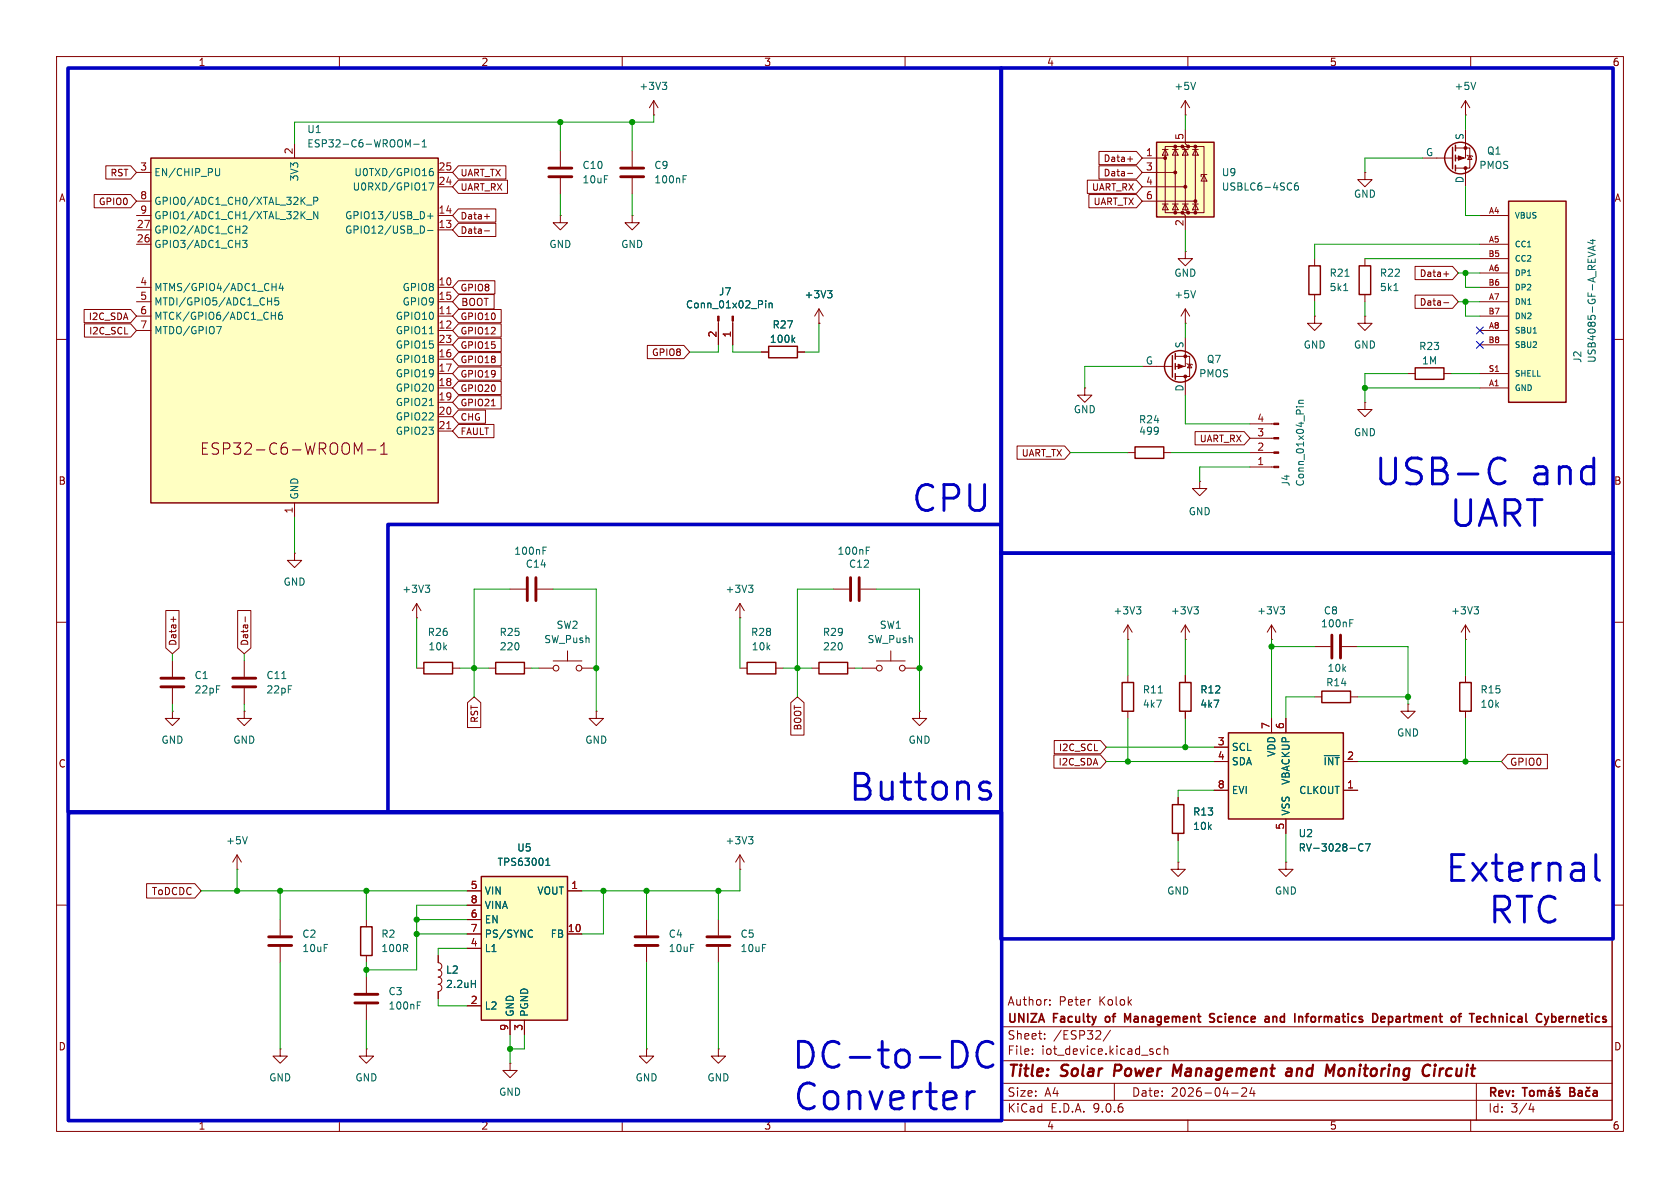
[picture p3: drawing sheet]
<svg xmlns="http://www.w3.org/2000/svg" width="297mm" height="210mm" viewBox="0 0 297 210" stroke-linecap="round" stroke-linejoin="round" font-family="sans-serif">
<g fill="none" stroke="#840000" stroke-width=".18">
<path d="M10 10h277v190h-277zM12 12h273v186h-273zM60 10v2M110 10v2M160 10v2M210 10v2M260 10v2M209.5 44.5v1.2h1.3l-1.3 1.3-1.2-1.3h1.2M209.5 44.5h.1M10 60h2M285 60h2M10 110h2"/>
<path d="M152.4 118.1h2.5M154.9 116.8h5.1M157.5 115.1v1.7M160 118.1h2.6M199.4 113h.1M199.4 110.5l-.8 1.3M199.4 110.5l.8 1.3M199.4 110.5v2.5M199.4 119.4v1.3M209.5 113h.1M209.5 110.5l-.7 1.3M209.5 110.5l.8 1.3"/>
<path d="M209.5 110.5v2.5M209.5 119.4v1.3M224.8 113h.1M224.8 110.5l-.8 1.3M224.8 110.5l.8 1.3M224.8 110.5v2.5M285 110h2M162.6 125.7v1.3h1.2l-1.2 1.3-1.3-1.3h1.3M162.6 125.7h.1M199.4 125.7v1.3M209.5 125.7v1.3M208.3 141v1.2"/>
<path d="M208.3 147.3v1.3M10 160h2M177 166h108v32h-108zM185.6 177.6v.1M185.6 176.8v.1M285 160h2M60 198v2M110 198v2M160 198v2M177 194.5h108M177 191.5h108M177 187.5h108"/>
<path d="M177 181.5h108M182.5 186.3v.1M182.5 185.5v.1M184.7 183.6v.1M184.7 182.8v.1M196.3 182.1l-1.3 2M197 191.5v3M205.2 185.5l-.5-.1-.2 .3v.4l.1 .2h.6M205.8 185.5l.2-.1 .4 .1 .1 .9M205.8 184.9v1.5M210 198v2M217.7 193.2h1.2"/>
<path d="M220.3 192.4v.5l-.8 .9h.9M221.3 192.2l-.3 1.1h.9M221.7 192.8v1M260 198v2M261 191.5v6.5M270.7 195l-.4 1.1h.9M271 195.6v1"/>
<circle cx="155.4" cy="118.1" r=".51"/>
<circle cx="159.5" cy="118.1" r=".51"/>
</g>
<g fill="none" stroke="#840000" stroke-width=".3">
<path d="M195.5 179.8v.7M199.8 179.2l-.5 1.1-.5-1.1v1.5M214.7 179.3l-.6-.1-.2 .1v.5l.7 .2 .1 .4-.3 .3-.6-.1M224.3 179.8v.9M225.1 179.7v1M225.5 179.7l-.4 .1M230.8 179.7h.5M231.3 179.2l-.3 .2v1.3M245.5 179.7v1.5M245.9 179.7l-.4 .1M259.8 179.2h.8M260.2 179.2v1.5"/>
<path d="M263.7 179.2v1.5M264.3 179.8l-.4-.1-.2 .1M275 179.8v.7M224.3 180.6l-.1 .1M224.3 180l-.1 .1M244.1 180.2l.7-.2v-.2l-.5-.1-.2 .2 .1 .7h.6M245.5 180.6l.4 .1M269.1 192.3h.9M269.6 192.3v1.5M270.6 192.9l.3-.1 .3 .3v.4l-.3 .3-.3-.1-.2-.2v-.4zM271.8 192.9l.5-.1 .2 .2M271.8 192.8v1"/>
<path d="M272.5 193l.2-.2 .4 .1v.9M272.5 193v.8M273.8 192.9h.6l.1 .9M274.3 192.2l-.2 .2M274.5 193.1l-.5 .1a.29 .29 0 0 0-.2 .3 .29 .29 0 0 0 .2 .3l.5-.1M275.1 192.2l.3 .2 .3-.2M275.6 180.2l.7-.2v-.2l-.5-.1-.2 .2 .1 .7h.6M275.7 192.9l-.4-.1-.2 .2 .1 .2 .5 .2v.3h-.6M277.6 192.3h.5l.2 .1v.3l-.2 .3a.4 .4 0 0 1 .3 .4 .4 .4 0 0 1-.3 .4h-.5zM277.6 193h.5M279.1 192.9h.5l.1 .9M279.7 193.1l-.5 .1a.29 .29 0 0 0-.2 .3 .29 .29 0 0 0 .2 .3l.5-.1"/>
<path d="M280.5 192.2l.3 .2 .3-.2M281.1 192.9l-.5-.1-.3 .3v.4l.2 .2h.6M281.7 192.9h.6v.9M282.3 193.1l-.5 .1a.29 .29 0 0 0-.2 .3 .29 .29 0 0 0 .2 .3l.5-.1"/>
</g>
<path d="M197.2 188.2l-.3 2M208.9 188.2l-.9 1.4-.4-1.4-.3 2M227.6 189l.2-.1 .5 .1v1.2M228.4 189.4h-.7a.4 .4 0 0 0-.4 .4 .4 .4 0 0 0 .3 .4l.7-.1M236.9 189l-.2 .3-.1 .5 .3 .4M253.7 188.9l-.2 1.3M253.7 188.2v.2M253.7 188.2l-.1 .1 .1 .1M253.7 188.2l.1 .1-.1 .1M254.6 188.9l-.2 1.3M255 188.9l-.4 .4" fill="none" stroke="#840000" stroke-width=".4"/>
<path d="M200.9 107.3h.8l-.4 .4M201.4 107.7l.3 .3v.3l-.3 .2M211.1 107.3h.7l-.4 .4M211.6 107.7l.2 .3v.3l-.2 .2M226.3 107.3h.8l-.4 .4M226.8 107.7l.3 .3v.3l-.3 .2M204.8 122.5h.7" fill="none" stroke="#006464" stroke-width=".18"/>
<path d="M198.4 120.7h2v5h-2zM208.5 120.7h2.1v5h-2.1zM207.3 142.2h2v5.1h-2z" fill="none" stroke="#840000" stroke-width=".25"/>
<path d="M204.5 25.1h10.1v13.3h-10.1z" fill="#ffffc2"/>
<g fill="#840000" stroke="#840000" stroke-width=".18">
<path d="M225.2 82.4h.9v.3h-.9z"/>
<path d="M225.2 79.9h.9v.2h-.9z"/>
<path d="M225.2 77.3h.9v.3h-.9z"/>
<path d="M225.2 74.8h.9v.3h-.9z"/>
<circle cx="206" cy="27.9" r=".25"/>
<circle cx="207.8" cy="25.9" r=".25"/>
<circle cx="207.8" cy="30.5" r=".25"/>
<circle cx="207.8" cy="37.6" r=".25"/>
<circle cx="209" cy="25.9" r=".25"/>
<circle cx="209" cy="37.6" r=".25"/>
<circle cx="209.5" cy="33" r=".25"/>
<circle cx="210.1" cy="25.9" r=".25"/>
<circle cx="210.1" cy="37.6" r=".25"/>
<circle cx="211.3" cy="25.9" r=".25"/>
<circle cx="211.3" cy="35.6" r=".25"/>
<circle cx="211.3" cy="37.6" r=".25"/>
</g>
<g fill="none" stroke="#840000" stroke-width=".18">
<path d="M209.5 17.8v2.5M209.5 17.8l-.7 1.3M209.5 17.8l.8 1.3M259.1 17.8l-.8 1.3M259.1 17.8l.7 1.3M259.1 17.8v2.5M201.9 27.9h4.1M201.9 30.5h5.9M201.9 33h7.6M201.9 35.6h9.4M205.5 36.1h1M205.5 26.4h1"/>
<path d="M206 26.4l.5 1h-1zM206 36.1l.5 1h-1zM207.3 36.1h1M207.3 26.4h1M207.8 26.4l.5 1h-1zM207.8 36.1l.5 1h-1zM207.8 25.9h-1.8v11.7h1.8M209 25.9h2.3v11.7h-1.2M209 25.9h-1.2v11.7h1.2l.5 .5v2.5M209 25.9l.5 .5v10.7l.6 .5M209 36.1h1.1M209 26.4h1.1"/>
<path d="M209 37.6h1.1M209.5 26.4l.6 1h-1.1zM209.5 36.1l.6 1h-1.1zM209.5 20.3h.1M209.5 22.9v2.5l.6 .5M210.8 36.1h1M210.8 26.4h1M211.3 36.1l.5 1h-1zM211.3 25.9h1.6v11.7h-1.6M211.3 26.4l.5 1h-1zM212.9 31l.5 1h-1.1zM213.4 30.9h-1.1v.3"/>
<path d="M259.1 20.3h.1M191.8 68.6v1.3h1.2l-1.2 1.2-1.3-1.2h1.3M191.8 68.6h.1M221 77.5h4.2M221 74.9h4.2M199.4 80h1.3M205.7 80h1.3M212.1 85.1v1.3h1.3l-1.3 1.2-1.3-1.2h1.3M212.1 85.1h.1M221 80h4.2M221 82.6h4.2M41.9 153.7h.1"/>
<path d="M41.9 151.1l-.8 1.3M41.9 151.1l.8 1.3M41.9 151.1v2.6M49.5 162.6v2.8M49.5 167.4v2.8M64.8 162.6v1.2M64.8 168.9v1.3M64.8 172.7v2.8M64.8 177.5v2.8M77.5 168.9v1.3a.64 .64 0 0 1 .6 .6 .64 .64 0 0 1-.6 .7 .64 .64 0 0 1 .6 .6 .64 .64 0 0 1-.6 .6 .64 .64 0 0 1 .6 .7 .64 .64 0 0 1-.6 .6 .64 .64 0 0 1 .6 .6 .64 .64 0 0 1-.6 .7M77.5 175.3v1.2M127 162.6v2.8"/>
<path d="M127 167.4v2.8M49.5 185.4v1.3h1.3l-1.3 1.3-1.2-1.3h1.2M49.5 185.4h.1M64.8 185.4v1.3h1.2l-1.2 1.3-1.3-1.3h1.3M64.8 185.4h.1M90.2 188v1.2h1.2l-1.2 1.3-1.3-1.3h1.3M90.2 188h.1M114.3 185.4v1.3h1.3l-1.3 1.3-1.3-1.3h1.3M114.3 185.4h.1M127 185.4v1.3h1.3l-1.3 1.3-1.3-1.3h1.3M127 185.4h.1"/>
</g>
<path d="M204.5 25.1h10.1v13.3h-10.1zM200.7 79h5v2h-5zM63.8 163.8h2v5.1h-2z" fill="none" stroke="#840000" stroke-width=".25"/>
<path d="M211.4 14.5l-.5 1.3M260.9 14.5l-.4 1.3M229.4 32.3l-.3 .1a.86 .86 0 0 0 0 1.2l.4-.1 .1-.4-.3-.3-.3 .1-.2 .2M229.2 71.9h.1M229.6 71.9h.8M229.6 71.3h.8M230.4 70.8h-.7l-.1 .3 .1 .2M43.7 147.9l-.4 1.3M73.8 177.7h.4M73.8 177.1h.6M83.3 173.9h.8M84.1 173.3v1.3" fill="none" stroke="#006464" stroke-width=".18"/>
<path d="M47.5 165.6h4.1M47.5 167.1h4.1M62.7 175.8h4.1M62.7 177.3h4.1M125 165.6h4M125 167.1h4" fill="none" stroke="#840000" stroke-width=".51"/>
<path d="M85.1 154.9h15.2v25.4h-15.2z" fill="#ffffc2"/>
<path d="M85.1 154.9h15.2v25.4h-15.2z" fill="none" stroke="#840000" stroke-width=".25"/>
<g fill="none" stroke="#840000" stroke-width=".18">
<path d="M82.5 157.5h2.6M100.3 157.5h2.6M130.8 153.7h.1M130.8 151.1l-.8 1.3M130.8 151.1l.8 1.3M130.8 151.1v2.6M82.5 160h2.6M82.5 162.6h2.6M82.5 165.1h2.6M82.5 167.6h2.6M82.5 177.8h2.6M100.3 165.1h2.6"/>
<path d="M114.3 162.6v2.8M114.3 167.4v2.8M90.2 180.3v2.6M92.7 180.3v2.6"/>
</g>
<path d="M96.5 153h.7M96.5 152.1l.4-.4v1.3M132.3 147.9h.8l-.4 .5M132.9 148.4l.2 .2v.3l-.2 .3M93.8 164.4l.4 .1M94.2 165.6l-.4 .1" fill="none" stroke="#006464" stroke-width=".18"/>
<path d="M112.3 165.6h4M112.3 167.1h4" fill="none" stroke="#840000" stroke-width=".51"/>
<path d="M266.7 35.6h10.2v35.5h-10.2z" fill="#ffffc2"/>
<g fill="none" stroke="#840000" stroke-width=".25">
<path d="M256.8 26v3.8M257.3 25.7v1M257.3 27.4v1M257.3 29.2v1M266.7 35.6h10.2v35.5h-10.2zM231.4 47h2v5.1h-2zM240.3 47h2v5.1h-2zM135.9 61.2h5.1v2h-5.1zM207.3 62.9v3.8M207.8 62.5v1M207.8 64.3v1M207.8 66v1.1"/>
<path d="M250.2 65h5.1v2.1h-5.1zM74.9 117.1h5.1v2h-5.1zM87.6 117.1h5.1v2h-5.1zM132.1 117.1h5.1v2h-5.1zM144.8 117.1h5.1v2h-5.1z"/>
<circle cx="258.2" cy="27.9" r="2.79"/>
<circle cx="208.7" cy="64.8" r="2.79"/>
</g>
<g fill="none" stroke="#840000" stroke-width=".18">
<path d="M115.6 17.8l-.8 1.3M115.6 17.8l.7 1.3M115.6 17.8v2.5M99.1 38.1v1.3h1.2l-1.2 1.2-1.3-1.2h1.3M99.1 38.1h.1M99.1 26.7v2.8M99.1 31.5v2.8M111.8 38.1v1.3h1.2l-1.2 1.2-1.3-1.2h1.3M111.8 38.1h.1M111.8 26.7v2.8M111.8 31.5v2.8M115.6 20.3h.1"/>
<path d="M241.3 30.5v1.3h1.3l-1.3 1.2-1.3-1.2h1.3M241.3 30.5h.1M251.5 27.9h5.3M257.3 26.2h2.5v3.5h-2.5M259.1 22.9v5h-1.8M259.1 29.7v3.3M259.3 27.4l.2 .2h.7l.1 .1M259.8 27.6l.4 .6h-.7zM261.6 38.1h5.1M127 56.7v4.3M129.5 56.7v4.3M144.8 57.2h.1"/>
<path d="M144.8 54.6l-.8 1.3M144.8 54.6l.7 1.3M144.8 54.6v2.6M209.5 57.2h.1M209.5 59.7v5.1h-1.7M209.5 54.6l-.7 1.3M209.5 54.6l.8 1.3M209.5 54.6v2.6M232.4 55.9v1.3h1.3l-1.3 1.2-1.3-1.2h1.3M232.4 55.9h.1M232.4 45.7v1.3M232.4 52.1v1.2"/>
<path d="M241.3 55.9v1.3h1.3l-1.3 1.2-1.3-1.2h1.3M241.3 55.9h.1M241.3 45.7v1.3M241.3 52.1v1.2M261.6 43.2h5.1M261.6 45.7h5.1M261.6 48.3h5.1M261.6 50.8h5.1M261.6 53.3h5.1M261.6 55.9h5.1M261.6 58.4h5.1M134.6 62.2h1.3"/>
<path d="M141 62.2h1.2M201.9 64.8h5.4M207.8 63h2.5v3.5h-2.5M209.5 66.5v3.4M209.8 64.3l.1 .1h.8l.1 .1M210.3 64.4l.4 .6h-.8zM241.3 71.1v1.3h1.3l-1.3 1.3-1.3-1.3h1.3M241.3 71.1h.1M248.9 66h1.3M255.3 66h1.2M261.6 61h5.1M261.6 66h5.1"/>
<path d="M261.6 68.6h5.1M52.1 97.8v1.3h1.2l-1.2 1.2-1.3-1.2h1.3M52.1 97.8h.1M30.5 116.8v2.8M43.2 116.8v2.8M73.7 109.2h.1M73.7 118.1h1.2M73.7 106.7l-.8 1.3M73.7 106.7l.7 1.3M73.7 106.7v2.5M80 118.1h1.3M86.4 118.1h1.2"/>
<path d="M90.2 104.1h2.8M92.7 118.1h1.3M95 104.1h2.8M95.2 118.1h2.6M97.8 116.8h5.1M100.3 115.1v1.7M102.9 118.1h2.5M130.8 109.2h.1M130.8 118.1h1.3M130.8 106.7l-.8 1.3M130.8 106.7l.8 1.3M130.8 106.7v2.5"/>
<path d="M137.2 118.1h1.2M143.5 118.1h1.3M147.3 104.1h2.8M149.9 118.1h1.2M152.1 104.1h2.8M30.5 125.7v1.3h1.2l-1.2 1.3-1.3-1.3h1.3M30.5 125.7h.1M30.5 121.7v2.8M43.2 125.7v1.3h1.2l-1.2 1.3-1.3-1.3h1.3M43.2 125.7h.1M43.2 121.7v2.8M105.4 125.7v1.3h1.3l-1.3 1.3-1.3-1.3h1.3"/>
<path d="M105.4 125.7h.1"/>
<circle cx="98.3" cy="118.1" r=".51"/>
<circle cx="102.4" cy="118.1" r=".51"/>
</g>
<g fill="none" stroke="#006464" stroke-width=".18">
<path d="M117.1 14.5h.8l-.5 .5M117.6 15l.3 .3v.3l-.3 .2M120.8 31.7h.4M120.8 31.1h.6M135.4 53.2v.1M135.4 53.6v.8M136 53.6v.8M136 53.7l.1-.1h.3l.1 .8M140.5 59.7l-.5 .5M146.3 51.4h.8l-.4 .5M146.8 51.9l.3 .2v.3l-.3 .2M211.4 51.4l-.5 1.2"/>
<path d="M237.5 51.4h.8M237.8 48.8h.7M246.4 51.4h.8M271.1 58.9h.5M281.2 42.5h.8M281.6 42.3v.8l-.9-.3M281.6 43.6v.6M282 43.5l-1.3 .4 1.3 .4M140.2 60l.3 .5M96 97.3h.4M96 96.7h.6M153.1 97.3h.5"/>
<path d="M153.1 96.7h.7M49.8 120h.7M75.2 103.4h.8l-.5 .5M75.7 103.9l.3 .3v.3l-.3 .2M132.3 103.4h.8l-.4 .5M132.9 103.9l.2 .3v.3l-.2 .2"/>
</g>
<g fill="#840000" stroke="#840000" stroke-width=".18">
<path d="M257.8 27.6l1 .3-1 .4z"/>
<path d="M208.3 64.4l1 .4-1 .4z"/>
<path d="M129.4 55.9h.3v.8h-.3z"/>
<path d="M126.9 55.9h.2v.8h-.2z"/>
<circle cx="259.1" cy="29.7" r=".25"/>
<circle cx="259.1" cy="26.2" r=".25"/>
<circle cx="209.5" cy="66.5" r=".25"/>
<circle cx="209.5" cy="63" r=".25"/>
</g>
<path d="M97 29.7h4.1M97 31.2h4.1M109.7 29.7h4.1M109.7 31.2h4.1M28.4 119.9h4.1M41.1 119.9h4.1M93.2 102.1v4.1M94.7 102.1v4.1M150.4 102.1v4.1M151.9 102.1v4.1M28.4 121.4h4.1M41.1 121.4h4.1" fill="none" stroke="#840000" stroke-width=".51"/>
<path d="M26.7 27.9h50.8v61h-50.8z" fill="#ffffc2"/>
<path d="M26.7 27.9h50.8v61h-50.8zM233.7 122.2h5.1v2h-5.1zM258.1 120.7h2v5h-2z" fill="none" stroke="#840000" stroke-width=".25"/>
<g fill="none" stroke="#840000" stroke-width=".18">
<path d="M24.1 30.5h2.6M24.1 35.6h2.6M24.1 38.1h2.6M52.1 25.4v2.5M77.5 30.5h2.5M77.5 38.1h2.5M77.5 33h2.5M24.1 40.6h2.6M24.1 43.2h2.6M24.1 50.8h2.6M24.1 53.3h2.6M24.1 55.9h2.6"/>
<path d="M24.1 58.4h2.6M77.5 40.6h2.5M77.5 50.8h2.5M77.5 53.3h2.5M77.5 55.9h2.5M77.5 58.4h2.5M63.3 79.7l.7-1.4v2M64.9 79.5h1.6M67.3 78.9l.6-.6v2M77.5 61h2.5M77.5 63.5h2.5M77.5 66h2.5"/>
<path d="M77.5 68.6h2.5M77.5 71.1h2.5M77.5 73.7h2.5M77.5 76.2h2.5M52.1 88.9v2.5M67.3 80.3h1.2M259.1 113h.1M259.1 110.5v2.5M259.1 119.4v1.3M259.1 110.5l-.8 1.3M259.1 110.5l.7 1.3M232.4 123.2h1.3"/>
<path d="M238.8 123.2h1.2M248.9 124.5v1.2h1.3l-1.3 1.3-1.3-1.3h1.3M248.9 124.5h.1M259.1 125.7v1.3M208.3 152.4v1.3h1.2l-1.2 1.2-1.3-1.2h1.3M208.3 152.4h.1M227.3 152.4v1.3h1.3l-1.3 1.2-1.2-1.2h1.2M227.3 152.4h.1"/>
</g>
<g fill="none" stroke="#006464" stroke-width=".18">
<path d="M38.8 29.8v1.1l-.2 .2-.4-.1M54.2 36.3h1M54.2 38.8h1M55.5 35.5h.6l.1-.2-.1-.3-.6-.1v1.2M56.2 37.4v1.3l-.7-1.3v1.3M72.1 25.6l.4-.9v1.3M73.1 25.5h1M74.6 26h.8M74.6 25.1l.4-.4v1.3M75.6 38.2h1M75.8 32.3h.9l-.6 1.3M76.1 37.7v1"/>
<path d="M76.5 29.8l-.4 .1a.86 .86 0 0 0 0 1.2l.5-.2v-.4l-.2-.2h-.4l-.1 .2M38.3 57.7h.8l-.5 1.3M42.9 42.5h.8l-.5 .5 .4 .1v.5l-.2 .2-.5-.2M42.9 40.1l.5-.2 .3 .4-.8 .9h.8M47.3 53.3h.7M48 55.8h.7M48 52.6v1.3M48.1 50.7h.7M48.7 55.2v1.3M48.8 50.1v1.3M49.2 52.6h-.6v.7l.1-.2 .5 .1 .1 .2-.1 .4-.2 .1-.4-.1M49.7 50l-.3 1h.7"/>
<path d="M49.8 55.2l-.3 .1a.86 .86 0 0 0 0 1.2l.4-.2 .1-.4-.3-.2h-.2l-.3 .2M50 50.5v.9M74.8 40l.2 .5-.2 .7M75.6 40.7h1M75.9 59h.7M75.9 71.7h.7M260.6 107.3h.8l-.4 .4M261.1 107.7l.3 .3v.3l-.3 .2"/>
</g>
<path d="M79 55.5h.7M79 75.8h.7" fill="none" stroke="#a90000" stroke-width=".18"/>
<path d="M217.2 129.5h20.3v15.3h-20.3z" fill="#ffffc2"/>
<path d="M217.2 129.5h20.3v15.3h-20.3z" fill="none" stroke="#840000" stroke-width=".25"/>
<g fill="none" stroke="#840000" stroke-width=".18">
<path d="M16.7 34.4h6.4l1 1.2-1 1.1h-6.4zM18.7 29.3h4.4l1 1.2-1 1.1h-4.4zM81 29.3h8.4v2.3h-8.4l-1-1.1zM81 36.9h6.7v2.4h-6.7l-1-1.2zM81 39.5h6.7v2.3h-6.7l-1-1.2zM81 31.9h8.7v2.3h-8.7l-1-1.2zM85.7 38.3h.8M192.2 31.9h8.7l1 1.1-1 1.2h-8.7zM192.5 34.4h8.4l1 1.2-1 1.1h-8.4zM194.3 29.3h6.6l1 1.2-1 1.1h-6.6zM194.3 26.8h6.6l1 1.1-1 1.2h-6.6zM199.3 30.7h.9"/>
<path d="M199.3 28.1h.9M14.9 54.7h8.2l1 1.2-1 1.1h-8.2zM14.9 57.3h8.2l1 1.1-1 1.2h-8.2zM81 54.7h7.6v2.3h-7.6l-1-1.1zM81 49.6h6.5v2.4h-6.5l-1-1.2zM81 57.3h7.6v2.3h-7.6l-1-1.2zM81 59.8h7.6v2.3h-7.6l-1-1.1zM81.1 52.1h6.3v2.5h-6.3l-1.1-1.3zM85.7 40.8h.8M127 57.2v3.8M129.5 57.2v3.8M144.8 57.2h.1"/>
<path d="M250.2 52.2h6.6l1 1.1-1 1.2h-6.6zM250.2 47.1h6.6l1 1.2-1 1.1h-6.6zM255.2 53.5h.9M255.2 48.4h.9M81 62.3h7.6v2.4h-7.6l-1-1.2zM81 72.5h4.8v2.3h-4.8l-1-1.1zM81 64.9h7.6v2.3h-7.6l-1-1.2zM81 70h7.6v2.3h-7.6l-1-1.2zM81 67.4h7.6v2.3h-7.6l-1-1.1zM81 75h6.3v2.4h-6.3l-1-1.2zM86.9 71.7h.6M114.4 61.1h6.5l1 1.1-1 1.2h-6.5z"/>
<path d="M134.6 62.2h1.3M141 62.2h1.2M179.8 78.8h8.4l1 1.2-1 1.2h-8.4zM211.3 76.3h8.7l1 1.2-1 1.1h-8.7zM29.3 107.9h2.3v6.6l-1.1 1.1-1.2-1.1zM30.7 109v.9M42 107.9h2.3v6.6l-1.1 1.1-1.2-1.1zM43.4 109v.9M209.5 119.4v1.3M232.4 114.3h2.8M237.2 114.3h2.8M82.7 124.2l1.1-1 1.2 1v4.4h-2.3z"/>
<path d="M139.8 124.2l1.2-1 1.1 1v5.7h-2.3zM186.3 133.5h8.3l1 1.1-1 1.2h-8.3zM186.4 130.9h8.2l1 1.2-1 1.1h-8.2zM209.5 125.7v1.3M214.6 132.1h2.6M214.6 134.6h2.6M214.6 139.7h2.6M224.8 127v2.5M227.3 127v2.5M237.5 134.6h2.5M237.5 139.7h2.5M266.5 133.3h7.1v2.6h-7.1l-1.1-1.3z"/>
<path d="M25.9 156.2h8.5l1.2 1.3-1.2 1.3h-8.5zM82.5 157.5h2.6M100.3 157.5h2.6M208.3 141v1.2M208.3 147.3v1.3M227.3 144.8v2.5M77.5 168.9v1.3M77.5 175.3v1.2M82.5 160h2.6M82.5 162.6h2.6M82.5 165.1h2.6M82.5 167.6h2.6"/>
<path d="M82.5 177.8h2.6M100.3 165.1h2.6M90.2 180.3v2.6M92.7 180.3v2.6"/>
</g>
<g fill="none" stroke="#006464" stroke-width=".18">
<path d="M135.4 53.2v.1M135.4 53.6v.8M136 53.6v.8M136 53.7l.1-.1h.3l.1 .8M140.5 59.7l-.5 .5M146.3 51.4h.8l-.4 .5M146.8 51.9l.3 .2v.3l-.3 .2M140.2 60l.3 .5M238.6 110.2h.4M238.6 109.5h.6M234.1 133.6h2.7M96.5 153h.7"/>
<path d="M96.5 152.1l.4-.4v1.3M241 149.3a.6 .6 0 0 0-.9 .4 .6 .6 0 0 0 .6 .7l.3-.1M241.4 149.2h.8l-.5 1.2M83.3 173.9h.8M84.1 173.3v1.3M93.8 164.4l.4 .1M94.2 165.6l-.4 .1"/>
</g>
<path d="M235.5 112.3v4M237 112.3v4" fill="none" stroke="#840000" stroke-width=".51"/>
<g fill="none" stroke="#009600" stroke-width=".18">
<path d="M99.1 21.6v5.1M99.1 34.3v3.8M111.8 21.6v5.1M111.8 34.3v3.8M115.6 20.3v1.3h-63.5v3.8M209.5 20.3v2.6M251.5 27.9h-10.2v2.6M259.1 20.3v2.6M259.1 33v5.1h2.5M144.8 57.2v5h-2.6M209.5 40.6v3.9M209.5 57.2v2.5"/>
<path d="M232.4 53.3v2.6M241.3 53.3v2.6M241.3 45.7h20.3M257.8 48.3h3.8M257.8 53.3h3.8M259.1 48.3v2.5h2.5M259.1 53.3v2.6h2.5M261.6 43.2h-29.2v2.5M127 61v1.2h-5.1M129.5 61v1.2h5.1M201.9 64.8h-10.1v3.8M209.5 69.9v5h11.5"/>
<path d="M241.3 68.6h20.3M248.9 66h-7.6v5.1M256.5 66h5.1M52.1 91.4v6.4M189.2 80h10.2M207 80h14M221 82.6h-8.9v2.5M30.5 115.6v1.2M43.2 115.6v1.2M73.7 109.2v8.9M81.3 118.1h5.1M90.2 104.1h-6.4v19.1"/>
<path d="M94 118.1h1.2M97.8 104.1h7.6v21.6M130.8 109.2v8.9M138.4 118.1h5.1M147.3 104.1h-6.3v19.1M151.1 118.1h1.3M154.9 104.1h7.7v21.6M199.4 113v6.4M209.5 113v6.4M224.8 113v14M224.8 114.3h7.6M240 114.3h8.9v10.2"/>
<path d="M259.1 113v6.4M30.5 124.5v1.2M43.2 124.5v1.2M195.6 134.6h19M195.6 132.1h19M199.4 127v7.6M209.5 127v5.1M214.6 139.7h-6.3v1.3M232.4 123.2h-5.1v3.8M240 134.6h25.4M240 123.2h8.9M259.1 127v7.6"/>
<path d="M35.6 157.5h46.9M41.9 153.7v3.8M49.5 157.5v5.1M64.8 157.5v5.1M106.7 157.5v7.6h-3.8M114.3 157.5v5.1M127 157.5v5.1M130.8 153.7v3.8h-27.9M208.3 148.6v3.8M227.3 147.3v5.1M49.5 170.2v15.2M64.8 170.2v2.5"/>
<path d="M73.7 165.1h8.8M73.7 162.6h8.8M77.5 176.5v1.3h5M82.5 160h-8.8v11.5h-8.9M82.5 167.6h-5v1.3M114.3 170.2v15.2M127 170.2v15.2M64.8 180.3v5.1M90.2 182.9v5.1M92.7 182.9v2.5h-2.5"/>
</g>
<path d="M261 57.8l1.2 1.2M262.2 57.8l-1.2 1.2M261 60.4l1.2 1.2M262.2 60.4l-1.2 1.2" fill="none" stroke="#000084" stroke-width=".18"/>
<path d="M264.8 81l1.1 .2 .2 .2M266.1 85.1l-.2 .2-1.1 .2M282.1 155l.2 .4 .5 .2M170.1 184.3a2.85 2.85 0 0 1 0 4.1M171.8 193h.5M175.6 184.5a1.58 1.58 0 0 0-2.7 .7 2.93 2.93 0 0 0 .7 3.2 1.61 1.61 0 0 0 2-.2" fill="none" stroke="#0000c2" stroke-width=".51"/>
<path d="M12 12h165v131.5h-165zM177 12h108.2v85.8h-108.2zM68.6 92.7h108.4v50.8h-108.4zM177 97.8h108.2v68.2h-108.2zM12.1 143.7h165v54.4h-165z" fill="none" stroke="#0000c2" stroke-width=".63"/>
<path d="M119.4 92.7h.1" fill="none" stroke="#0000c2" stroke-width=".18"/>
<g fill="#009600" stroke="#009600" stroke-width=".18">
<circle cx="114.3" cy="157.5" r=".46"/>
<circle cx="127" cy="157.5" r=".46"/>
<circle cx="83.8" cy="118.1" r=".46"/>
<circle cx="141" cy="118.1" r=".46"/>
<circle cx="105.4" cy="118.1" r=".46"/>
<circle cx="64.8" cy="157.5" r=".46"/>
<circle cx="106.7" cy="157.5" r=".46"/>
<circle cx="73.7" cy="162.6" r=".46"/>
<circle cx="49.5" cy="157.5" r=".46"/>
<circle cx="64.8" cy="171.5" r=".46"/>
<circle cx="73.7" cy="165.1" r=".46"/>
<circle cx="41.9" cy="157.5" r=".46"/>
<circle cx="90.2" cy="185.4" r=".46"/>
<circle cx="99.1" cy="21.6" r=".46"/>
<circle cx="111.8" cy="21.6" r=".46"/>
<circle cx="259.1" cy="48.3" r=".46"/>
<circle cx="259.1" cy="53.3" r=".46"/>
<circle cx="224.8" cy="114.3" r=".46"/>
<circle cx="241.3" cy="68.6" r=".46"/>
<circle cx="162.6" cy="118.1" r=".46"/>
<circle cx="199.4" cy="134.6" r=".46"/>
<circle cx="209.5" cy="132.1" r=".46"/>
<circle cx="248.9" cy="123.2" r=".46"/>
<circle cx="259.1" cy="134.6" r=".46"/>
</g>
<g font-size="6.4" fill="#0000c2">
<text x="242.7" y="86.5">USB-C</text>
<text x="270.7" y="86.5">and</text>
<text x="160.9" y="91.2">CPU</text>
<text x="256" y="93.9">UART</text>
<text x="149.8" y="142.2">Buttons</text>
<text x="255.3" y="156.6">External</text>
<text x="262.9" y="164">RTC</text>
<text x="139.8" y="189.6">DC-to-DC</text>
<text x="140" y="197">Converter</text>
</g>
<g font-size="2.8" fill="#840000">
<text x="35.3" y="80.6">ESP32-C6-WROOM-1</text>
<text x="178" y="190.9">Title:</text>
<text x="187.7" y="190.9">Solar</text>
<text x="197.8" y="190.9">Power</text>
<text x="209" y="190.9">Management</text>
<text x="229.9" y="190.9">and</text>
<text x="237.6" y="190.9">Monitoring</text>
<text x="255.6" y="190.9">Circuit</text>
</g>
<g font-size="2.1" fill="#840000">
<text x="178" y="178">Author:</text>
<text x="187.2" y="178">Peter</text>
<text x="194.3" y="178">Kolok</text>
<text x="178" y="184">Sheet:</text>
<text x="178" y="181.2">UNIZA</text>
<text x="186.2" y="184">/ESP32/</text>
<text x="186.3" y="181.2">Faculty</text>
<text x="196.1" y="181.2">of</text>
<text x="200.1" y="181.2">Management</text>
<text x="215.8" y="181.2">Science</text>
<text x="226.1" y="181.2">and</text>
<text x="232" y="181.2">Informatics</text>
<text x="246.3" y="181.2">Department</text>
<text x="260.9" y="181.2">of</text>
<text x="264.8" y="181.2">Technical</text>
<text x="277.1" y="181.2">Cybernetics</text>
<text x="178" y="186.7">File:</text>
<text x="184.1" y="186.7">iot_device.kicad_sch</text>
<text x="178" y="196.9">KiCad</text>
<text x="178" y="194.1">Size:</text>
<text x="184.7" y="194.1">A4</text>
<text x="185.7" y="196.9">E.D.A.</text>
<text x="193.3" y="196.9">9.0.6</text>
<text x="200" y="194.1">Date:</text>
<text x="207" y="194.1">2026-04-24</text>
<text x="263" y="194.3">Rev:</text>
<text x="263" y="196.9">Id:</text>
<text x="267.1" y="196.9">3/4</text>
</g>
<g font-size="1.8" fill="#840000">
<text x="35" y="11.9">1</text>
<text x="85" y="11.9">2</text>
<text x="135" y="11.9">3</text>
<text x="185" y="11.9">4</text>
<text x="235" y="11.9">5</text>
<text x="285" y="11.9">6</text>
<text x="10.3" y="35.9">A</text>
<text x="285.3" y="35.9">A</text>
<text x="81.4" y="54.3">BOOT</text>
<text x="10.3" y="85.9">B</text>
<text x="285.3" y="85.9">B</text>
<text x="10.3" y="135.9">C</text>
<text x="266.9" y="135.6">GPIO0</text>
<text x="285.3" y="135.9">C</text>
<text x="26.7" y="158.4">ToDCDC</text>
<text x="10.3" y="185.9">D</text>
<text x="285.3" y="185.9">D</text>
<text x="35" y="199.9">1</text>
<text x="85" y="199.9">2</text>
<text x="135" y="199.9">3</text>
<text x="185" y="199.9">4</text>
<text x="235" y="199.9">5</text>
<text x="285" y="199.9">6</text>
</g>
<g font-size="1.8" fill="#006464">
<text x="112.9" y="16.1">+3V3</text>
<text x="207.5" y="16.1">+5V</text>
<text x="257" y="16.1">+5V</text>
<text x="54.2" y="23.7">U1</text>
<text x="54.2" y="26.3">ESP32-C6-WROOM-1</text>
<text x="252" y="27.7">G</text>
<text x="258.8" y="24.8" transform="rotate(-90 258.8 24.8)">S</text>
<text x="262.8" y="27.5">Q1</text>
<text x="27.2" y="31.3">EN/CHIP_PU</text>
<text x="52.9" y="32.2" transform="rotate(-90 52.9 32.2)">3V3</text>
<text x="62.2" y="33.9">U0RXD/GPIO17</text>
<text x="62.5" y="31.3">U0TXD/GPIO16</text>
<text x="102.9" y="30.1">C10</text>
<text x="102.9" y="32.6">10uF</text>
<text x="115.6" y="30.1">C9</text>
<text x="115.6" y="32.6">100nF</text>
<text x="215.9" y="33.9">USBLC6-4SC6</text>
<text x="215.9" y="31.3">U9</text>
<text x="239.3" y="35.2">GND</text>
<text x="258.8" y="32.5" transform="rotate(-90 258.8 32.5)">D</text>
<text x="261.4" y="30.1">PMOS</text>
<text x="27.2" y="36.4">GPIO0/ADC1_CH0/XTAL_32K_P</text>
<text x="27.2" y="39">GPIO1/ADC1_CH1/XTAL_32K_N</text>
<text x="27.2" y="41.5">GPIO2/ADC1_CH2</text>
<text x="60.9" y="39">GPIO13/USB_D+</text>
<text x="60.9" y="41.5">GPIO12/USB_D-</text>
<text x="27.2" y="44">GPIO3/ADC1_CH3</text>
<text x="97" y="44">GND</text>
<text x="109.7" y="44">GND</text>
<text x="27.2" y="51.7">MTMS/GPIO4/ADC1_CH4</text>
<text x="71.1" y="51.7">GPIO8</text>
<text x="127" y="52.4">J7</text>
<text x="142.1" y="52.9">+3V3</text>
<text x="207.5" y="49.1">GND</text>
<text x="207.5" y="52.9">+5V</text>
<text x="235" y="51.7">5k1</text>
<text x="235" y="49.1">R21</text>
<text x="243.8" y="51.7">5k1</text>
<text x="243.8" y="49.1">R22</text>
<text x="27.2" y="54.2">MTDI/GPIO5/ADC1_CH5</text>
<text x="27.2" y="56.7">MTCK/GPIO6/ADC1_CH6</text>
<text x="27.2" y="59.3">MTDO/GPIO7</text>
<text x="69.9" y="56.7">GPIO10</text>
<text x="69.9" y="59.3">GPIO11</text>
<text x="71.1" y="54.2">GPIO9</text>
<text x="121.2" y="54.7">Conn_01x02_Pin</text>
<text x="136.5" y="58.3">R27</text>
<text x="69.9" y="61.8">GPIO15</text>
<text x="69.9" y="64.4">GPIO18</text>
<text x="136" y="60.8">100k</text>
<text x="202.5" y="64.5">G</text>
<text x="209.3" y="61.7" transform="rotate(-90 209.3 61.7)">S</text>
<text x="213.3" y="64.4">Q7</text>
<text x="230.4" y="61.8">GND</text>
<text x="239.3" y="61.8">GND</text>
<text x="250.8" y="62.1">R23</text>
<text x="251.3" y="64.6">1M</text>
<text x="279.8" y="64.3" transform="rotate(-90 279.8 64.3)">J2</text>
<text x="282.3" y="64.3" transform="rotate(-90 282.3 64.3)">USB4085-GF-A_REVA4</text>
<text x="69.9" y="66.9">GPIO19</text>
<text x="69.9" y="69.4">GPIO20</text>
<text x="69.9" y="72">GPIO21</text>
<text x="209.3" y="69.3" transform="rotate(-90 209.3 69.3)">D</text>
<text x="211.9" y="66.9">PMOS</text>
<text x="69.9" y="74.5">GPIO22</text>
<text x="69.9" y="77.1">GPIO23</text>
<text x="189.7" y="73.3">GND</text>
<text x="201.3" y="75">R24</text>
<text x="201.3" y="77.1">499</text>
<text x="239.3" y="77.3">GND</text>
<text x="52.9" y="88.4" transform="rotate(-90 52.9 88.4)">GND</text>
<text x="228.2" y="86.1" transform="rotate(-90 228.2 86.1)">J4</text>
<text x="230.7" y="86.1" transform="rotate(-90 230.7 86.1)">Conn_01x04_Pin</text>
<text x="210.1" y="91.3">GND</text>
<text x="90.8" y="98.3">100nF</text>
<text x="92.8" y="100.6">C14</text>
<text x="148" y="98.3">100nF</text>
<text x="150" y="100.6">C12</text>
<text x="50" y="103.7">GND</text>
<text x="71" y="105">+3V3</text>
<text x="128.2" y="105">+3V3</text>
<text x="75.5" y="112.6">R26</text>
<text x="88.2" y="112.6">R25</text>
<text x="96.1" y="113.9">SW_Push</text>
<text x="98.3" y="111.4">SW2</text>
<text x="132.7" y="112.6">R28</text>
<text x="145.4" y="112.6">R29</text>
<text x="153.3" y="113.9">SW_Push</text>
<text x="155.4" y="111.4">SW1</text>
<text x="196.7" y="108.8">+3V3</text>
<text x="206.9" y="108.8">+3V3</text>
<text x="222.1" y="108.8">+3V3</text>
<text x="233.4" y="111.1">100nF</text>
<text x="233.9" y="108.8">C8</text>
<text x="256.4" y="108.8">+3V3</text>
<text x="75.6" y="115.2">10k</text>
<text x="88.3" y="115.2">220</text>
<text x="132.8" y="115.2">10k</text>
<text x="145.4" y="115.2">220</text>
<text x="234.6" y="119">10k</text>
<text x="34.3" y="120.2">C1</text>
<text x="34.3" y="122.8">22pF</text>
<text x="47" y="120.2">C11</text>
<text x="47" y="122.8">22pF</text>
<text x="201.9" y="125.3">4k7</text>
<text x="201.9" y="122.8">R11</text>
<text x="212.1" y="125.3">4k7</text>
<text x="212.1" y="122.8">R12</text>
<text x="234.4" y="121.5">R14</text>
<text x="261.6" y="125.3">10k</text>
<text x="261.6" y="122.8">R15</text>
<text x="28.4" y="131.7">GND</text>
<text x="41.1" y="131.7">GND</text>
<text x="103.4" y="131.7">GND</text>
<text x="160.5" y="131.7">GND</text>
<text x="246.9" y="130.4">GND</text>
<text x="217.7" y="132.9">SCL</text>
<text x="217.7" y="135.5">SDA</text>
<text x="225.7" y="133.9" transform="rotate(-90 225.7 133.9)">VDD</text>
<text x="233.9" y="135.5">~{INT}</text>
<text x="217.7" y="140.6">EVI</text>
<text x="228.2" y="138.8" transform="rotate(-90 228.2 138.8)">VBACKUP</text>
<text x="229.6" y="140.6">CLKOUT</text>
<text x="39.9" y="149.5">+5V</text>
<text x="128.2" y="149.5">+3V3</text>
<text x="210.8" y="146.9">10k</text>
<text x="210.8" y="144.4">R13</text>
<text x="228.2" y="144.3" transform="rotate(-90 228.2 144.3)">VSS</text>
<text x="229.5" y="148.2">U2</text>
<text x="87.9" y="153.3">TPS63001</text>
<text x="91.3" y="150.7">U5</text>
<text x="229.5" y="150.7">RV-3028-C7</text>
<text x="85.6" y="158.3">VIN</text>
<text x="85.6" y="160.9">VINA</text>
<text x="94.9" y="158.3">VOUT</text>
<text x="206.2" y="158.3">GND</text>
<text x="225.3" y="158.3">GND</text>
<text x="53.3" y="166">C2</text>
<text x="67.3" y="166">R2</text>
<text x="85.6" y="163.4">EN</text>
<text x="85.6" y="166">PS/SYNC</text>
<text x="97.3" y="166">FB</text>
<text x="118.1" y="166">C4</text>
<text x="130.8" y="166">C5</text>
<text x="53.3" y="168.5">10uF</text>
<text x="67.3" y="168.5">100R</text>
<text x="78.7" y="172.3">L2</text>
<text x="85.6" y="168.5">L1</text>
<text x="118.1" y="168.5">10uF</text>
<text x="130.8" y="168.5">10uF</text>
<text x="68.6" y="176.1">C3</text>
<text x="68.6" y="178.7">100nF</text>
<text x="78.7" y="174.9">2.2uH</text>
<text x="85.6" y="178.7">L2</text>
<text x="91" y="179.8" transform="rotate(-90 91 179.8)">GND</text>
<text x="93.6" y="179.8" transform="rotate(-90 93.6 179.8)">PGND</text>
<text x="47.5" y="191.4">GND</text>
<text x="62.7" y="191.4">GND</text>
<text x="112.3" y="191.4">GND</text>
<text x="125" y="191.4">GND</text>
<text x="88.1" y="193.9">GND</text>
</g>
<g font-size="1.8" fill="#a90000">
<text x="51.8" y="27.4" transform="rotate(-90 51.8 27.4)">2</text>
<text x="202.5" y="27.7">1</text>
<text x="209.3" y="24.8" transform="rotate(-90 209.3 24.8)">5</text>
<text x="24.7" y="30.2">3</text>
<text x="24.7" y="35.3">8</text>
<text x="77.4" y="30.2">25</text>
<text x="77.4" y="32.8">24</text>
<text x="202.5" y="30.2">3</text>
<text x="202.5" y="32.8">4</text>
<text x="202.5" y="35.3">6</text>
<text x="24.1" y="40.4">27</text>
<text x="24.7" y="37.8">9</text>
<text x="77.4" y="37.8">14</text>
<text x="77.4" y="40.4">13</text>
<text x="209.3" y="40.1" transform="rotate(-90 209.3 40.1)">2</text>
<text x="24.1" y="42.9">26</text>
<text x="24.7" y="50.5">4</text>
<text x="24.7" y="53.1">5</text>
<text x="77.4" y="50.5">10</text>
<text x="77.4" y="53.1">15</text>
<text x="24.7" y="55.6">6</text>
<text x="24.7" y="58.2">7</text>
<text x="77.4" y="55.6">11</text>
<text x="77.4" y="58.2">12</text>
<text x="126.7" y="59.8" transform="rotate(-90 126.7 59.8)">2</text>
<text x="129.3" y="59.8" transform="rotate(-90 129.3 59.8)">1</text>
<text x="77.4" y="60.7">23</text>
<text x="77.4" y="63.2">16</text>
<text x="77.4" y="65.8">17</text>
<text x="77.4" y="68.3">18</text>
<text x="77.4" y="70.9">19</text>
<text x="77.4" y="73.4">20</text>
<text x="77.4" y="75.9">21</text>
<text x="222.2" y="77.2">3</text>
<text x="222.2" y="74.7">4</text>
<text x="222.2" y="82.3">1</text>
<text x="222.2" y="79.8">2</text>
<text x="51.8" y="90.9" transform="rotate(-90 51.8 90.9)">1</text>
<text x="215.2" y="131.8">3</text>
<text x="224.5" y="129" transform="rotate(-90 224.5 129)">7</text>
<text x="227.1" y="129" transform="rotate(-90 227.1 129)">6</text>
<text x="215.2" y="134.4">4</text>
<text x="238.1" y="134.4">2</text>
<text x="215.2" y="139.4">8</text>
<text x="238.1" y="139.4">1</text>
<text x="227.1" y="146.8" transform="rotate(-90 227.1 146.8)">5</text>
<text x="83.1" y="157.2">5</text>
<text x="83.1" y="159.8">8</text>
<text x="100.9" y="157.2">1</text>
<text x="83.1" y="162.3">6</text>
<text x="83.1" y="164.8">7</text>
<text x="83.1" y="167.4">4</text>
<text x="100.3" y="164.8">10</text>
<text x="83.1" y="177.5">2</text>
<text x="89.9" y="182.3" transform="rotate(-90 89.9 182.3)">9</text>
<text x="92.5" y="182.3" transform="rotate(-90 92.5 182.3)">3</text>
</g>
<g font-size="1.6" fill="#840000">
<text x="195" y="28.8">Data+</text>
<text x="19.4" y="31.4">RST</text>
<text x="81.3" y="31.4">UART_TX</text>
<text x="81.3" y="33.9">UART_RX</text>
<text x="192.9" y="33.9">UART_RX</text>
<text x="195" y="31.4">Data-</text>
<text x="17.4" y="36.5">GPIO0</text>
<text x="81.3" y="39">Data+</text>
<text x="81.3" y="41.5">Data-</text>
<text x="193.2" y="36.5">UART_TX</text>
<text x="81.3" y="51.7">GPIO8</text>
<text x="250.9" y="49.2">Data+</text>
<text x="15.6" y="56.8">I2C_SDA</text>
<text x="15.6" y="59.3">I2C_SCL</text>
<text x="81.3" y="56.8">GPIO10</text>
<text x="81.3" y="59.3">GPIO12</text>
<text x="250.9" y="54.2">Data-</text>
<text x="81.3" y="64.4">GPIO18</text>
<text x="81.3" y="61.9">GPIO15</text>
<text x="115.2" y="63.1">GPIO8</text>
<text x="81.3" y="66.9">GPIO19</text>
<text x="81.3" y="69.5">GPIO20</text>
<text x="81.3" y="74.6">CHG</text>
<text x="81.3" y="72">GPIO21</text>
<text x="81.3" y="77.1">FAULT</text>
<text x="180.5" y="80.9">UART_TX</text>
<text x="212" y="78.4">UART_RX</text>
<text x="31.4" y="114.3" transform="rotate(-90 31.4 114.3)">Data+</text>
<text x="44.1" y="114.3" transform="rotate(-90 44.1 114.3)">Data-</text>
<text x="84.7" y="127.9" transform="rotate(-90 84.7 127.9)">RST</text>
<text x="141.9" y="129.2" transform="rotate(-90 141.9 129.2)">BOOT</text>
<text x="187" y="135.5">I2C_SDA</text>
<text x="187.1" y="133">I2C_SCL</text>
</g>
<g font-size="1.4" fill="#a90000">
<text x="263.1" y="37.8">A4</text>
<text x="263" y="45.5">B5</text>
<text x="263.1" y="42.9">A5</text>
<text x="263" y="50.5">B6</text>
<text x="263.1" y="48">A6</text>
<text x="263.1" y="53.1">A7</text>
<text x="263" y="55.6">B7</text>
<text x="263.1" y="58.2">A8</text>
<text x="263" y="60.7">B8</text>
<text x="263.1" y="65.8">S1</text>
<text x="263.1" y="68.3">A1</text>
</g>
<g font-size="1.4" fill="#006464">
<text x="267.7" y="38.8">VBUS</text>
<text x="267.7" y="43.9">CC1</text>
<text x="267.7" y="46.5">CC2</text>
<text x="267.7" y="49">DP1</text>
<text x="267.7" y="51.5">DP2</text>
<text x="267.7" y="54.1">DN1</text>
<text x="267.7" y="56.6">DN2</text>
<text x="267.7" y="59.2">SBU1</text>
<text x="267.7" y="61.7">SBU2</text>
<text x="267.7" y="66.8">SHELL</text>
<text x="267.7" y="69.3">GND</text>
</g>
</svg>
